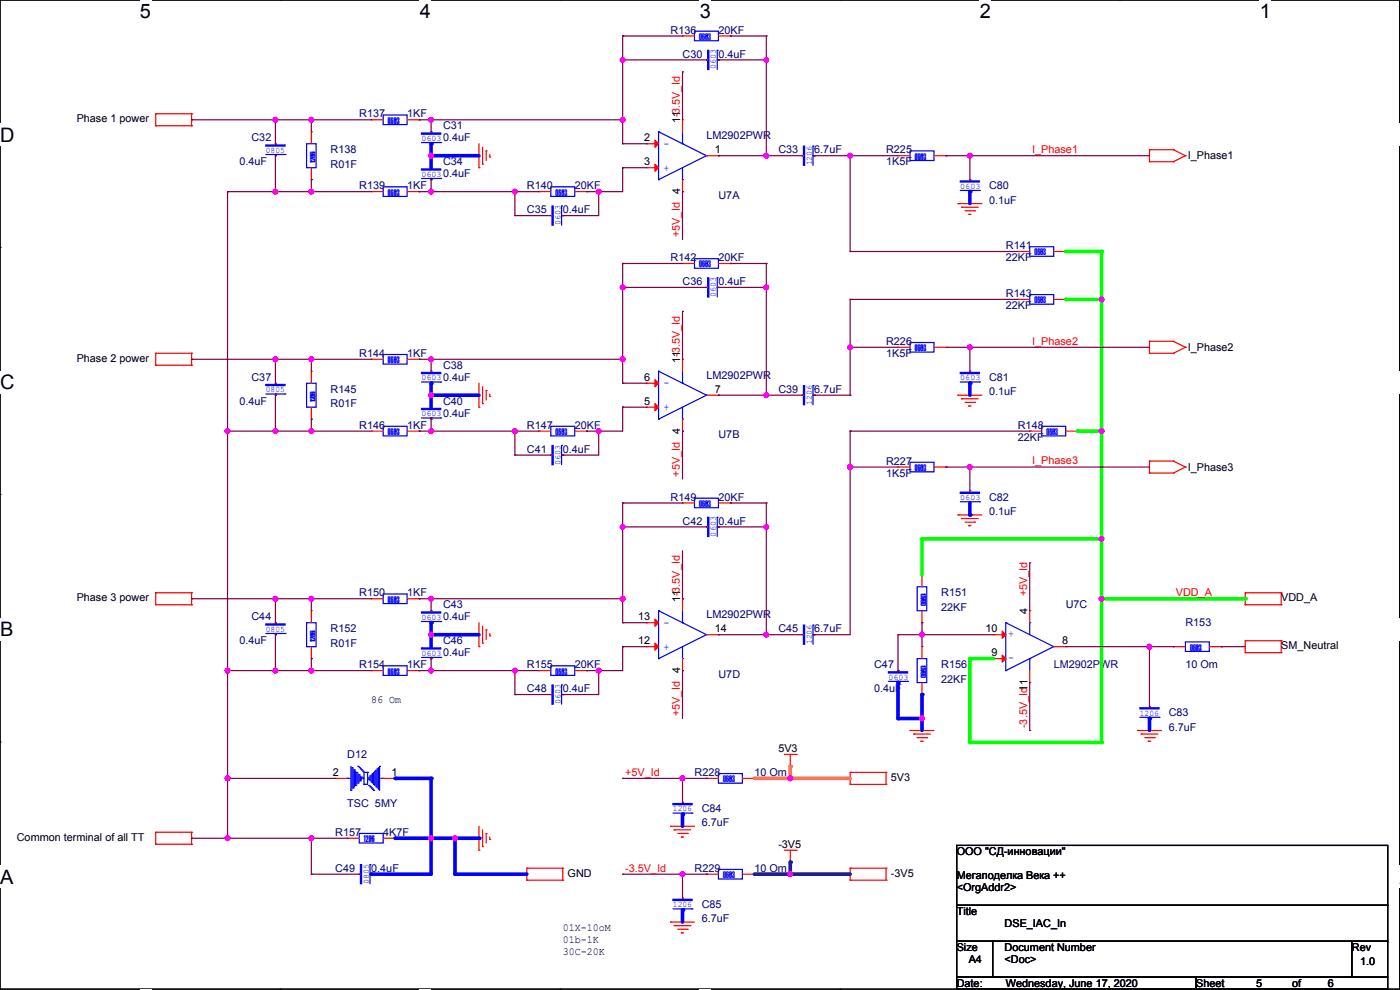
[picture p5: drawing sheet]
<svg xmlns="http://www.w3.org/2000/svg" width="297mm" height="210mm" viewBox="0 0 297 210" stroke-linecap="round" stroke-linejoin="round" font-family="sans-serif">
<path d="M0 0h296.9v209.8h-296.9z" fill="none" stroke="#000" stroke-width=".25"/>
<g fill="#fff">
<path d="M29.7 0h2.3v4.7h-2.3z"/>
<path d="M29.7 209.8h2.3v.2h-2.3z"/>
</g>
<path d="M59.4 0h.1M59.4 209.8h.1" fill="none" stroke="#000" stroke-width=".25"/>
<g fill="#fff">
<path d="M89.1 0h2.3v4.7h-2.3z"/>
<path d="M89.1 209.8h2.3v.2h-2.3z"/>
</g>
<path d="M118.8 0h.1M118.8 209.8h.1" fill="none" stroke="#000" stroke-width=".25"/>
<g fill="#fff">
<path d="M148.5 0h2.3v4.7h-2.3z"/>
<path d="M148.5 209.8h2.3v.2h-2.3z"/>
</g>
<path d="M178.2 0h.1M178.2 209.8h.1" fill="none" stroke="#000" stroke-width=".25"/>
<g fill="#fff">
<path d="M207.8 0h2.4v4.7h-2.4z"/>
<path d="M207.8 209.8h2.4v.2h-2.4z"/>
</g>
<path d="M237.5 0h.1M237.5 209.8h.1" fill="none" stroke="#000" stroke-width=".25"/>
<g fill="#fff">
<path d="M267.2 0h2.4v4.7h-2.4z"/>
<path d="M267.2 209.8h2.4v.2h-2.4z"/>
<path d="M0 26.2h3.1v4.8h-3.1z"/>
<path d="M296.9 26.2l.1 4.8z"/>
<path d="M0 78.7h3.1v4.7h-3.1z"/>
<path d="M296.9 78.7l.1 4.7z"/>
</g>
<path d="M0 52.5h.1M296.9 52.5h.1" fill="none" stroke="#000" stroke-width=".25"/>
<g fill="#fff">
<path d="M0 131.1h2.8v4.8h-2.8z"/>
<path d="M296.9 131.1l.1 4.8z"/>
</g>
<path d="M0 104.9h.1M296.9 104.9h.1" fill="none" stroke="#000" stroke-width=".25"/>
<g fill="#fff">
<path d="M0 183.6h2.8v4.7h-2.8z"/>
<path d="M296.9 183.6l.1 4.7z"/>
</g>
<path d="M0 157.4h.1M296.9 157.4h.1M203 179.3h91.4v12.7h-91.4zM203 192h91.4v7.7h-91.4zM203 199.7h7.6v7.6h-7.6zM210.6 199.7h76.2v7.6h-76.2zM286.8 199.7h7.6v7.6h-7.6zM203 207.3h50.8v2.5h-50.8zM253.8 207.3h40.6v2.5h-40.6z" fill="none" stroke="#000" stroke-width=".25"/>
<g fill="none" stroke="#f00" stroke-width=".25">
<path d="M144.8 7.6h.1M144.8 7.6h2.5M149.9 12.7h.1M152.4 12.7h.1M152.4 7.6h2.6M155 7.6h.1M33 26.7h.1M33 24.1h.1M33 24.1h7.7M33 26.7h7.7M33 24.1v2.6M40.7 24.1h.1"/>
<path d="M40.7 26.7h.1M40.7 24.1v2.6M58.4 30.5h.1M58.4 33h.1M66.1 28h.1M66.1 38.1h.1M66.1 28v2.5M66.1 35.6v2.5M78.8 25.4h.1M78.8 25.4h2.5M86.4 25.4h2.5M88.9 25.4h.1"/>
<path d="M91.5 28h.1M91.5 30.5h.1M91.5 35.6h.1M91.5 38.1h.1M101.6 35.6h.1M101.6 30.5v5.1M102.4 34.8h.1M102.4 31.3v3.5M103.1 32h.1M103.1 32v2M103.9 33.3h.1M103.9 32.8v.5"/>
<path d="M137.2 35.6h.1M137.2 30.5h.1M137.2 35.6h2.5M137.2 30.5h2.5M144.8 25.4h.1M144.8 25.4v2.6M144.8 38.1v2.6M149.9 33h2.5M152.4 33h.1M170.2 33h.1M172.7 33h.1M190.5 33h.1"/>
<path d="M190.5 33h2.6M198.1 33h2.6M200.7 33h.1M205.8 38.1h.1M243.9 34.3h.1M243.9 31.8h.1M243.9 31.8h5M243.9 34.3h5M243.9 31.8v2.5M248.9 31.8h.1M248.9 34.3h.1M248.9 31.8l2.6 1.2"/>
<path d="M251.5 33h.1M251.5 33l-2.6 1.3M78.8 40.7h.1M78.8 40.7h2.5M86.4 40.7h2.5M88.9 40.7h.1M114.3 40.7h.1M114.3 40.7h2.6M116.9 45.7h.1M119.4 45.7h.1M121.9 40.7h2.6M124.5 40.7h.1"/>
<path d="M144.8 55.9h.1M144.8 40.7h.1M144.8 55.9h2.5M152.4 55.9h2.6M155 55.9h.1M203.2 43.2h.1M203.2 43.2h5.1M204 44h.1M204 44h3.5M204.7 44.7h2.1M205.5 45.5h.1M205.5 45.5h.5"/>
<path d="M205.8 40.7h.1M206.8 44.7h.1M215.9 53.4h.1M215.9 53.4h2.6M223.5 53.4h2.6M226.1 53.4h.1M33 77.5h.1M33 74.9h.1M33 74.9v2.6M33 74.9h7.7M33 77.5h7.7M40.7 74.9h.1"/>
<path d="M40.7 77.5h.1M40.7 74.9v2.6M66.1 78.8h.1M66.1 78.8v2.5M78.8 76.2h.1M78.8 76.2h2.5M86.4 76.2h2.5M88.9 76.2h.1M91.5 78.8h.1M144.8 76.2h.1M144.8 76.2v2.6M149.9 61h.1"/>
<path d="M152.4 61h.1M190.5 73.7h.1M190.5 73.7h2.6M198.1 73.7h2.6M200.7 73.7h.1M205.8 78.8h.1M215.9 63.5h.1M215.9 63.5h2.6M223.5 63.5h2.6M226.1 63.5h.1M243.9 74.9h.1M243.9 72.4h.1"/>
<path d="M243.9 74.9h5M243.9 72.4v2.5M243.9 72.4h5M248.9 72.4h.1M248.9 74.9h.1M248.9 72.4l2.6 1.3M251.5 73.7h.1M251.5 73.7l-2.6 1.2M58.4 81.3h.1M58.4 83.8h.1M66.1 88.9h.1M66.1 86.4v2.5"/>
<path d="M78.8 91.5h.1M78.8 91.5h2.5M86.4 91.5h2.5M88.9 91.5h.1M91.5 81.3h.1M91.5 86.4h.1M91.5 88.9h.1M101.6 86.4h.1M101.6 81.3v5.1M102.4 85.6h.1M102.4 82.1v3.5M103.1 82.8h.1"/>
<path d="M103.1 82.8v2M103.9 84.1h.1M103.9 83.6v.5M114.3 91.5h.1M114.3 91.5h2.6M116.9 96.5h.1M119.4 96.5h.1M121.9 91.5h2.6M124.5 91.5h.1M137.2 86.4h.1M137.2 81.3h.1M137.2 86.4h2.5"/>
<path d="M137.2 81.3h2.5M144.8 91.5h.1M144.8 88.9v2.6M149.9 83.8h2.5M152.4 83.8h.1M170.2 83.8h.1M172.7 83.8h.1M190.5 99.1h.1M190.5 99.1h2.6M198.1 99.1h2.6M200.7 99.1h.1M203.2 83.8h.1"/>
<path d="M203.2 83.8h5.1M204 84.6h.1M204 84.6h3.5M204.7 85.4h2.1M205.5 86.1h.1M205.5 86.1h.5M205.8 81.3h.1M206.8 85.4h.1M218.5 91.5h.1M218.5 91.5h2.5M226.1 91.5h2.5M228.6 91.5h.1"/>
<path d="M243.9 97.8h.1M243.9 97.8v2.5M243.9 97.8h5M248.9 97.8h.1M248.9 97.8l2.6 1.3M251.5 99.1h.1M251.5 99.1l-2.6 1.2M144.8 106.7h.1M144.8 106.7h2.5M149.9 111.8h.1M152.4 111.8h.1M152.4 106.7h2.6"/>
<path d="M155 106.7h.1M203.2 109.2h.1M203.2 109.2h5.1M204 110h.1M204 110h3.5M204.7 110.8h2.1M205.5 111.5h.1M205.5 111.5h.5M205.8 104.2h.1M205.8 106.7h.1M206.8 110.8h.1M243.9 100.3h.1"/>
<path d="M243.9 100.3h5M248.9 100.3h.1M33 128.3h.1M33 125.7h.1M33 125.7v2.6M33 125.7h7.7M33 128.3h7.7M40.7 125.7h.1M40.7 128.3h.1M40.7 125.7v2.6M58.4 132.1h.1M58.4 134.6h.1"/>
<path d="M66.1 129.6h.1M66.1 139.7h.1M66.1 129.6v2.5M66.1 137.2v2.5M78.8 127h.1M78.8 127h2.5M86.4 127h2.5M88.9 127h.1M91.5 129.6h.1M91.5 132.1h.1M91.5 137.2h.1M91.5 139.7h.1"/>
<path d="M101.6 137.2h.1M101.6 132.1v5.1M102.4 136.4h.1M102.4 132.9v3.5M103.1 133.6h.1M103.1 133.6v2M103.9 134.9h.1M103.9 134.4v.5M137.2 137.2h.1M137.2 132.1h.1M137.2 137.2h2.5M137.2 132.1h2.5"/>
<path d="M144.8 127h.1M144.8 127v2.6M144.8 139.7v2.6M149.9 134.6h2.5M152.4 134.6h.1M170.2 134.6h.1M172.7 134.6h.1M195.6 121.9h.1M195.6 132.1h.1M195.6 137.2h.1M195.6 121.9v2.6M195.6 129.6v2.5"/>
<path d="M195.6 137.2v2.5M210.8 134.6h.1M210.8 139.7h.1M210.8 134.6h2.6M210.8 139.7h2.6M218.5 129.6h.1M218.5 129.6v2.5M223.5 137.2h2.6M226.1 137.2h.1M248.9 137.2h.1M248.9 137.2h2.6M256.6 137.2h2.5"/>
<path d="M259.1 137.2h.1M264.2 135.9h.1M264.2 138.4h.1M264.2 125.7h.1M264.2 128.3h.1M264.2 125.7h7.6M264.2 128.3h7.6M264.2 135.9h7.6M264.2 125.7v2.6M264.2 135.9v2.5M264.2 138.4h7.6M271.8 138.4h.1"/>
<path d="M271.8 135.9h.1M271.8 128.3h.1M271.8 125.7h.1M271.8 125.7v2.6M271.8 135.9v2.5M78.8 142.3h.1M78.8 142.3h2.5M86.4 142.3h2.5M88.9 142.3h.1M114.3 142.3h.1M114.3 142.3h2.6M116.9 147.3h.1"/>
<path d="M119.4 147.3h.1M121.9 142.3h2.6M124.5 142.3h.1M144.8 142.3h.1M190.5 142.3h.1M190.5 144.8h.1M193.1 155h.1M193.1 155h5M193.8 155.7h.1M193.8 155.7h3.6M194.6 156.5h2M195.3 157.2h.1"/>
<path d="M195.3 157.2h.5M195.6 147.3h.1M195.6 144.8v2.5M196.6 156.5h.1M218.5 144.8h.1M218.5 142.3v2.5M241.3 155h.1M241.3 155h5.1M242.1 155.7h.1M242.1 155.7h3.5M242.8 156.5h2.1M243.6 157.2h.1"/>
<path d="M243.6 157.2h.5M243.9 149.9h.1M243.9 152.4h.1M244.9 156.5h.1M33 179.1h.1M33 176.5h.1M33 176.5v2.6M33 176.5h7.7M33 179.1h7.7M40.7 176.5h.1M40.7 179.1h.1M40.7 176.5v2.6"/>
<path d="M71.1 165.1h.1M71.1 165.1h2.6M73.7 177.8h.1M73.7 177.8h2.5M81.3 165.1h2.5M81.3 177.8h2.5M83.8 177.8h.1M83.8 165.1h.1M101.6 175.3v5.1M102.4 179.6h.1M102.4 176v3.6M103.1 176.8h.1"/>
<path d="M103.1 176.8v2M103.9 178.1h.1M103.9 177.6v.5M142.3 175.3h.1M142.3 175.3h5M143 176h.1M143 176h3.6M143.8 176.8h2M144.5 177.6h.1M144.5 177.6h.5M144.8 170.2h.1M144.8 172.7h.1"/>
<path d="M145.8 176.8h.1M149.9 165.1h.1M149.9 165.1h2.5M157.5 165.1h2.5M160 165.1h.1M166.4 160h2.5M167.7 162.6h.1M167.7 160v2.6M168.9 160h.1M180.4 163.8h.1M180.4 166.4h.1M180.4 163.8v2.6"/>
<path d="M180.4 163.8h7.6M180.4 166.4h7.6M188 166.4h.1M188 163.8h.1M188 163.8v2.6M76.2 185.4h.1M78.8 185.4h.1M101.6 180.4h.1M111.8 184.2h.1M111.8 186.7h.1M111.8 184.2h7.6M111.8 186.7h7.6"/>
<path d="M111.8 184.2v2.5M119.4 186.7h.1M119.4 184.2h.1M119.4 184.2v2.5M142.3 195.6h.1M142.3 195.6h5M143 196.4h.1M143 196.4h3.6M143.8 197.1h2M144.5 197.9h.1M144.5 197.9h.5M144.8 190.5h.1"/>
<path d="M144.8 193.1h.1M145.8 197.1h.1M149.9 185.4h.1M149.9 185.4h2.5M157.5 185.4h2.5M160 185.4h.1M166.4 180.4h2.5M167.7 182.9h.1M167.7 180.4v2.5M168.9 180.4h.1M180.4 184.2h.1M180.4 186.7h.1"/>
<path d="M180.4 184.2h7.6M180.4 184.2v2.5M180.4 186.7h7.6M188 186.7h.1M188 184.2h.1M188 184.2v2.5"/>
</g>
<g fill="none" stroke="#00f" stroke-width=".25">
<path d="M147.3 6.6h5.1v2h-5.1zM149.9 7.6h.1M149.9 12.7h.2M150.1 10.7h.3v4h-.3zM150.1 12.7h.1M152.2 10.7h.1M152.2 12.7h.1M152.2 10.7v4M152.2 12.7h.2M56.4 30.7h4.1v.3h-4.1zM56.4 32.8h4.1M58.4 30.7h.1"/>
<path d="M58.4 32.8h.1M58.4 30.5v.2M58.4 32.8v.2M60.5 32.8h.1M65 30.5h2.1v5.1h-2.1zM66.1 33h.1M81.3 24.4h5.1v2h-5.1zM81.3 39.6h5.1v2.1h-5.1zM83.8 25.4h.1M89.4 28.2h4.1v.3h-4.1zM89.4 35.8h4.1v.3h-4.1zM89.4 30.2h4.1"/>
<path d="M89.4 37.9h4.1M91.5 28.2h.1M91.5 30.2h.1M91.5 35.8h.1M91.5 37.9h.1M91.5 28v.2M91.5 30.2v.3M91.5 35.6v.2M91.5 37.9v.2M93.5 30.2h.1M93.5 37.9h.1M116.9 39.6h5v2.1h-5z"/>
<path d="M139.7 38.1h.1M139.7 28h.1M139.7 28v10.1M139.7 28l10.2 5M144.8 38.1h.1M144.8 30.5h.1M144.8 28v2.5M144.8 35.6v2.5M149.9 33h.1M149.9 33l-10.2 5.1M170.2 33h.2M170.4 31h.3v4.1h-.3z"/>
<path d="M170.4 33h.1M172.5 31h.1M172.5 33h.1M172.5 31v4.1M172.5 33h.2M193.1 32h5v2h-5zM195.6 33h.1M203.7 38.4h4.1v.2h-4.1zM205.8 38.4h.1M205.8 38.1v.3M83.8 40.7h.1M116.9 45.7h.2"/>
<path d="M117.1 43.7h.3v4.1h-.3zM117.1 45.7h.1M119.1 43.7h.1M119.1 45.7h.1M119.1 45.7h.3M119.1 43.7v4.1M119.4 40.7h.1M147.3 54.9h5.1v2h-5.1zM149.9 55.9h.1M150.1 58.9h.3v4.1h-.3zM152.2 58.9h.1M152.2 58.9v4.1"/>
<path d="M203.7 40.4h4.1M205.8 40.4h.1M205.8 40.4v.3M207.8 40.4h.1M218.5 52.3h5v2.1h-5zM221 53.4h.1M81.3 75.2h5.1v2h-5.1zM83.8 76.2h.1M89.4 79h4.1v.3h-4.1zM91.5 79h.1M91.5 78.8v.2M139.7 78.8h.1"/>
<path d="M139.7 78.8v10.1M139.7 78.8l10.2 5M144.8 78.8v2.5M149.9 61h.2M150.1 61h.1M152.2 61h.1M152.2 61h.2M193.1 72.7h5v2h-5zM195.6 73.7h.1M203.7 79h4.1v.3h-4.1zM205.8 79h.1M205.8 78.8v.2"/>
<path d="M218.5 62.5h5v2h-5zM221 63.5h.1M56.4 81.5h4.1v.3h-4.1zM56.4 83.6h4.1M58.4 81.5h.1M58.4 83.6h.1M58.4 81.3v.2M58.4 83.6v.2M60.5 83.6h.1M65 81.3h2.1v5.1h-2.1zM66.1 83.8h.1M81.3 90.4h5.1v2.1h-5.1z"/>
<path d="M83.8 91.5h.1M89.4 86.6h4.1v.3h-4.1zM89.4 81h4.1M89.4 88.7h4.1M91.5 81h.1M91.5 86.6h.1M91.5 88.7h.1M91.5 81v.3M91.5 86.4v.2M91.5 88.7v.2M93.5 81h.1M93.5 88.7h.1"/>
<path d="M116.9 90.4h5v2.1h-5zM116.9 96.5h.2M117.1 94.5h.3v4.1h-.3zM117.1 96.5h.1M119.1 94.5h.1M119.1 96.5h.1M119.1 94.5v4.1M119.1 96.5h.3M119.4 91.5h.1M139.7 88.9h.1M144.8 88.9h.1M144.8 81.3h.1"/>
<path d="M144.8 86.4v2.5M149.9 83.8h.1M149.9 83.8l-10.2 5.1M170.2 83.8h.2M170.4 81.8h.3v4.1h-.3zM170.4 83.8h.1M172.5 81.8h.1M172.5 83.8h.1M172.5 81.8v4.1M172.5 83.8h.2M193.1 98.1h5v2h-5zM195.6 99.1h.1"/>
<path d="M203.7 81h4.1M205.8 81h.1M205.8 81v.3M207.8 81h.1M221 90.4h5.1v2.1h-5.1zM223.5 91.5h.1M147.3 105.7h5.1v2h-5.1zM149.9 106.7h.1M149.9 111.8h.2M150.1 109.7h.3v4.1h-.3zM150.1 111.8h.1M152.2 109.7h.1"/>
<path d="M152.2 111.8h.1M152.2 109.7v4.1M152.2 111.8h.2M203.7 104.4h4.1v.3h-4.1zM203.7 106.4h4.1M205.8 104.4h.1M205.8 106.4h.1M205.8 104.2v.2M205.8 106.4v.3M207.8 106.4h.1M56.4 132.3h4.1v.3h-4.1zM56.4 134.4h4.1"/>
<path d="M58.4 132.3h.1M58.4 134.4h.1M58.4 132.1v.2M58.4 134.4v.2M60.5 134.4h.1M65 132.1h2.1v5.1h-2.1zM66.1 134.6h.1M81.3 126h5.1v2h-5.1zM83.8 127h.1M89.4 129.8h4.1v.3h-4.1zM89.4 137.4h4.1v.3h-4.1zM89.4 131.8h4.1"/>
<path d="M89.4 139.5h4.1M91.5 129.8h.1M91.5 131.8h.1M91.5 137.4h.1M91.5 139.5h.1M91.5 129.6v.2M91.5 131.8v.3M91.5 137.2v.2M91.5 139.5v.2M93.5 131.8h.1M93.5 139.5h.1M139.7 139.7h.1"/>
<path d="M139.7 129.6h.1M139.7 129.6v10.1M139.7 129.6l10.2 5M144.8 139.7h.1M144.8 132.1h.1M144.8 129.6v2.5M144.8 137.2v2.5M149.9 134.6h.1M149.9 134.6l-10.2 5.1M170.2 134.6h.2M170.4 132.6h.3v4.1h-.3zM170.4 134.6h.1"/>
<path d="M172.5 132.6h.1M172.5 134.6h.1M172.5 134.6h.2M172.5 132.6v4.1M194.6 124.5h2v5.1h-2zM194.6 139.7h2v5.1h-2zM195.6 127h.1M213.4 132.1h.1M213.4 132.1l10.1 5.1M213.4 132.1v10.2M218.5 132.1h.1M218.5 139.7h.1"/>
<path d="M218.5 132.1v2.5M218.5 139.7v2.6M223.5 137.2h.1M223.5 137.2l-10.1 5.1M251.5 136.2h5.1v2h-5.1zM254 137.2h.1M81.3 141.2h5.1v2.1h-5.1zM83.8 142.3h.1M116.9 141.2h5v2.1h-5zM116.9 147.3h.2M117.1 145.3h.3v4.1h-.3zM117.1 147.3h.1"/>
<path d="M119.1 145.3h.1M119.1 147.3h.1M119.1 145.3v4.1M119.1 147.3h.3M119.4 142.3h.1M188.5 142.5h4v.3h-4zM188.5 144.5h4M190.5 142.5h.1M190.5 144.5h.1M190.5 142.3v.2M190.5 144.5v.3M192.5 144.5h.1"/>
<path d="M195.6 142.3h.1M213.4 142.3h.1M241.8 150.1h4.1v.3h-4.1zM241.8 152.2h4.1M243.9 150.1h.1M243.9 152.2h.1M243.9 149.9v.2M243.9 152.2v.2M245.9 152.2h.1M73.7 165.1h.1M73.7 165.1h.5M74.4 167.7h.1"/>
<path d="M74.4 162.6v5.1M74.7 162.8h.1M74.7 162.8v4.6M74.9 167.1h.1M74.9 163.1v4M75.2 163.3h.1M75.2 163.3v3.6M75.4 166.6h.1M75.4 163.6v3M75.7 163.8h.1M75.7 163.8v2.6M76 166.1h.1"/>
<path d="M76 162.6h.1M76 164.1v2M76.2 176.8h5.1v2h-5.1zM76.2 164.3h.1M76.2 162.8h.1M76.2 164.3v1.6M76.5 165.6h.1M76.5 163.1h.1M76.5 164.6v1M76.7 164.9h.1M76.7 163.3h.1M76.7 164.9v.5"/>
<path d="M77 165.1h.1M77 163.6h.1M77.2 163.8h.1M77.2 166.4h.1M77.2 163.8h.8M77.2 163.8v2.6M77.2 166.4h.5M77.7 166.4h.1M78 163.8h.1M78 163.8v2.6M78.2 165.4h.1M78.2 166.6h.1"/>
<path d="M78.2 164.9v.5M78.5 164.6h.1M78.5 166.9h.1M78.5 164.6v1M78.8 177.8h.1M78.8 165.9h.1M78.8 167.1h.1M78.8 164.3v1.6M79 164.1h.1M79 167.4h.1M79 164.1v2M79.3 166.4h.1"/>
<path d="M79.3 167.7h.1M79.3 163.8v2.6M79.5 163.6h.1M79.5 163.6v3M79.8 166.9h.1M79.8 163.3v3.6M80 163.1h.1M80 163.1v4M80.3 167.4h.1M80.3 162.8v4.6M80.5 162.6h.1M80.5 162.6v5.1"/>
<path d="M80.8 165.1h.5M81.3 165.1h.1M142.8 170.4h4v.3h-4zM142.8 172.5h4M144.8 170.4h.1M144.8 172.5h.1M144.8 170.2v.2M144.8 172.5v.2M146.8 172.5h.1M152.4 164.1h5.1v2h-5.1zM155 165.1h.1M76.2 185.4h.3"/>
<path d="M76.5 183.4h.2v4.1h-.2zM76.5 185.4h.1M78.5 183.4h.1M78.5 185.4h.1M78.5 185.4h.3M78.5 183.4v4.1M142.8 190.8h4v.2h-4zM142.8 192.8h4M144.8 190.8h.1M144.8 192.8h.1M144.8 190.5v.3M144.8 192.8v.3"/>
<path d="M146.8 192.8h.1M152.4 184.4h5.1v2h-5.1zM155 185.4h.1"/>
</g>
<g fill="#f00" stroke="#f00" stroke-width=".25">
<path d="M138.9 85.6l.8 .8-.8 .7z"/>
<path d="M138.9 80.5l.8 .8-.8 .8z"/>
<path d="M212.6 133.9l.8 .7-.8 .8z"/>
<path d="M212.6 138.9l.8 .8-.8 .8z"/>
<path d="M138.9 34.8l.8 .8-.8 .7z"/>
<path d="M138.9 29.7l.8 .8-.8 .8z"/>
<path d="M138.9 136.4l.8 .8-.8 .7z"/>
<path d="M138.9 131.3l.8 .8-.8 .8z"/>
</g>
<path d="M40.7 177.8h.1M40.7 177.8h7.6M66.1 177.8h.1M66.1 177.8h7.6M66.1 177.8v7.6M66.1 185.4h.1M66.1 185.4h10.1" fill="none" stroke="#800040" stroke-width=".25"/>
<circle cx="66" cy="177.8" r=".5" fill="#f0f" stroke="#f0f" stroke-width=".25"/>
<path d="M83.8 177.8h7.7" fill="none" stroke="#00f" stroke-width=".76"/>
<circle cx="83.8" cy="177.8" r=".38" fill="#00f"/>
<path d="M91.5 177.8v7.6" fill="none" stroke="#00f" stroke-width=".76"/>
<circle cx="91.5" cy="177.8" r=".38" fill="#00f"/>
<circle cx="91.4" cy="177.8" r=".5" fill="#f0f" stroke="#f0f" stroke-width=".25"/>
<path d="M78.8 185.4h12.7" fill="none" stroke="#00f" stroke-width=".76"/>
<circle cx="78.8" cy="185.4" r=".38" fill="#00f"/>
<g fill="none" stroke="#800040" stroke-width=".25">
<path d="M40.7 25.4h.1M40.7 25.4h38.1M58.4 25.4h.1M58.4 33h.1M58.4 25.4v5.1M58.4 33v7.7M66.1 25.4h.1M66.1 38.1h.1M66.1 25.4v2.6M66.1 38.1v2.6M88.9 25.4h.1M88.9 25.4h2.6"/>
<path d="M91.5 25.4h.1M91.5 38.1h.1M91.5 38.1v2.6h-2.6M91.5 25.4v2.6M58.4 40.7h.1M58.4 40.7h20.4M66.1 40.7h.1M88.9 40.7h.1M40.7 76.2h.1M40.7 76.2h38.1M58.4 76.2h.1M58.4 76.2v5.1"/>
<path d="M66.1 76.2h.1M66.1 76.2v2.6M58.4 83.8h.1M58.4 91.5h.1M58.4 83.8v7.7M58.4 91.5h20.4M66.1 88.9h.1M66.1 91.5h.1M66.1 88.9v2.6M40.7 127h.1M40.7 127h38.1M58.4 127h.1"/>
<path d="M58.4 134.6h.1M58.4 127v5.1M58.4 134.6v7.7M66.1 127h.1M66.1 139.7h.1M66.1 127v2.6M66.1 139.7v2.6M58.4 142.3h.1M58.4 142.3h20.4M66.1 142.3h.1"/>
</g>
<g fill="#f0f" stroke="#f0f" stroke-width=".25">
<circle cx="58.4" cy="25.4" r=".5"/>
<circle cx="58.4" cy="76.2" r=".5"/>
<circle cx="58.4" cy="91.4" r=".5"/>
<circle cx="58.4" cy="127" r=".5"/>
<circle cx="58.4" cy="142.2" r=".5"/>
<circle cx="66" cy="142.2" r=".5"/>
<circle cx="66" cy="127" r=".5"/>
<circle cx="66" cy="91.4" r=".5"/>
<circle cx="66" cy="76.2" r=".5"/>
<circle cx="66" cy="40.6" r=".5"/>
<circle cx="66" cy="25.4" r=".5"/>
</g>
<path d="M91.5 30.5v2.5" fill="none" stroke="#00f" stroke-width=".76"/>
<circle cx="91.5" cy="30.5" r=".38" fill="#00f"/>
<path d="M88.9 76.2h.1M88.9 76.2h2.6M91.5 76.2h.1M91.5 76.2v2.6" fill="none" stroke="#800040" stroke-width=".25"/>
<circle cx="91.4" cy="76.2" r=".5" fill="#f0f" stroke="#f0f" stroke-width=".25"/>
<path d="M91.5 81.3v2.5" fill="none" stroke="#00f" stroke-width=".76"/>
<circle cx="91.5" cy="81.3" r=".38" fill="#00f"/>
<path d="M88.9 91.5h.1M91.5 88.9h.1M91.5 88.9v2.6h-2.6M91.5 127h.1M91.5 127v2.6" fill="none" stroke="#800040" stroke-width=".25"/>
<circle cx="91.4" cy="91.4" r=".5" fill="#f0f" stroke="#f0f" stroke-width=".25"/>
<path d="M91.5 132.1v2.5" fill="none" stroke="#00f" stroke-width=".76"/>
<circle cx="91.5" cy="132.1" r=".38" fill="#00f"/>
<path d="M48.3 40.7h.1M48.3 40.7h10.1M48.3 40.7v124.4M48.3 91.5h.1M48.3 91.5h10.1M91.5 139.7h.1M91.5 139.7v2.6h-2.6M48.3 142.3h.1M48.3 142.3h10.1M88.9 142.3h.1M48.3 177.8h.1M48.3 177.8h17.8" fill="none" stroke="#800040" stroke-width=".25"/>
<g fill="#f0f" stroke="#f0f" stroke-width=".25">
<circle cx="91.4" cy="142.2" r=".5"/>
<circle cx="58.4" cy="40.6" r=".5"/>
<circle cx="48.3" cy="142.2" r=".5"/>
<circle cx="48.3" cy="91.4" r=".5"/>
<circle cx="48.3" cy="165.1" r=".5"/>
</g>
<path d="M91.5 177.8h5" fill="none" stroke="#00f" stroke-width=".76"/>
<circle cx="96.5" cy="177.8" r=".38" fill="#00f"/>
<path d="M91.5 134.6h10.1" fill="none" stroke="#00f" stroke-width=".76"/>
<circle cx="91.5" cy="134.6" r=".38" fill="#00f"/>
<circle cx="91.4" cy="134.6" r=".5" fill="#f0f" stroke="#f0f" stroke-width=".25"/>
<path d="M91.5 134.6v2.6" fill="none" stroke="#00f" stroke-width=".76"/>
<circle cx="91.5" cy="134.6" r=".38" fill="#00f"/>
<path d="M91.5 83.8h10.1" fill="none" stroke="#00f" stroke-width=".76"/>
<circle cx="91.5" cy="83.8" r=".38" fill="#00f"/>
<path d="M91.5 83.8v2.6" fill="none" stroke="#00f" stroke-width=".76"/>
<circle cx="91.5" cy="83.8" r=".38" fill="#00f"/>
<circle cx="91.4" cy="83.8" r=".5" fill="#f0f" stroke="#f0f" stroke-width=".25"/>
<path d="M91.5 33h10.1" fill="none" stroke="#00f" stroke-width=".76"/>
<circle cx="91.5" cy="33" r=".38" fill="#00f"/>
<path d="M91.5 33v2.6" fill="none" stroke="#00f" stroke-width=".76"/>
<circle cx="91.5" cy="33" r=".38" fill="#00f"/>
<circle cx="91.4" cy="33" r=".5" fill="#f0f" stroke="#f0f" stroke-width=".25"/>
<path d="M205.8 139.7h5" fill="none" stroke="#0f0" stroke-width=".76"/>
<circle cx="205.8" cy="139.7" r=".38" fill="#0f0"/>
<path d="M205.8 139.7v17.8" fill="none" stroke="#0f0" stroke-width=".76"/>
<circle cx="205.8" cy="139.7" r=".38" fill="#0f0"/>
<path d="M205.8 157.5h27.9" fill="none" stroke="#0f0" stroke-width=".76"/>
<circle cx="205.8" cy="157.5" r=".38" fill="#0f0"/>
<path d="M233.7 127v30.5" fill="none" stroke="#0f0" stroke-width=".76"/>
<circle cx="233.7" cy="157.5" r=".38" fill="#0f0"/>
<circle cx="233.7" cy="127" r=".5" fill="#f0f" stroke="#f0f" stroke-width=".25"/>
<path d="M195.6 147.3v5.1" fill="none" stroke="#00f" stroke-width=".76"/>
<circle cx="195.6" cy="147.3" r=".38" fill="#00f"/>
<circle cx="195.6" cy="152.4" r=".5" fill="#f0f" stroke="#f0f" stroke-width=".25"/>
<path d="M190.5 144.8v7.6" fill="none" stroke="#00f" stroke-width=".76"/>
<circle cx="190.5" cy="144.8" r=".38" fill="#00f"/>
<path d="M190.5 152.4h5.1" fill="none" stroke="#00f" stroke-width=".76"/>
<circle cx="190.5" cy="152.4" r=".38" fill="#00f"/>
<path d="M195.6 152.4v2.6" fill="none" stroke="#00f" stroke-width=".76"/>
<circle cx="195.6" cy="152.4" r=".38" fill="#00f"/>
<g fill="none" stroke="#800040" stroke-width=".25">
<path d="M132.1 12.7h.1M132.1 7.6h.1M132.1 12.7h17.8M132.1 7.6v22.9M132.1 7.6h12.7M152.4 12.7h.1M152.4 12.7h10.2M155 7.6h.1M155 7.6h7.6M162.6 12.7h.1M162.6 7.6h.1M162.6 7.6v25.4"/>
<path d="M91.5 25.4h.1M91.5 25.4h40.6M132.1 30.5h.1M132.1 25.4h.1M132.1 35.6h.1M132.1 35.6v5.1h-7.6M132.1 30.5h5.1M132.1 35.6h5.1M152.4 33h.1M152.4 33h17.8M162.6 33h.1M91.5 40.7h.1"/>
<path d="M91.5 40.7h22.8M109.2 45.7h.1M109.2 40.7h.1M109.2 45.7h7.7M109.2 40.7v5M119.4 45.7h.1M124.5 40.7h.1M127 40.7h.1M127 40.7v5h-7.6M132.1 55.9h.1M132.1 55.9v25.4M132.1 55.9h12.7"/>
<path d="M155 55.9h.1M155 55.9h7.6M162.6 55.9h.1M162.6 55.9v27.9M91.5 76.2h.1M91.5 76.2h40.6M132.1 61h.1M132.1 76.2h.1M132.1 61h17.8M152.4 61h.1M152.4 61h10.2M162.6 61h.1"/>
<path d="M91.5 91.5h.1M91.5 91.5h22.8M109.2 91.5h.1M109.2 96.5h.1M109.2 91.5v5M109.2 96.5h7.7M119.4 96.5h.1M124.5 91.5h.1M127 91.5h.1M127 91.5v5h-7.6M132.1 81.3h.1M132.1 86.4h.1"/>
<path d="M132.1 86.4v5.1h-7.6M132.1 81.3h5.1M132.1 86.4h5.1M152.4 83.8h.1M152.4 83.8h17.8M162.6 83.8h.1M132.1 111.8h.1M132.1 106.7h.1M132.1 106.7v25.4M132.1 111.8h17.8M132.1 106.7h12.7M152.4 111.8h.1"/>
<path d="M152.4 111.8h10.2M155 106.7h.1M155 106.7h7.6M162.6 111.8h.1M162.6 106.7h.1M162.6 106.7v27.9M88.9 127h.1M88.9 127h43.2M91.5 127h.1M132.1 132.1h.1M132.1 127h.1M132.1 137.2h.1"/>
<path d="M132.1 137.2v5.1h-7.6M132.1 132.1h5.1M132.1 137.2h5.1M152.4 134.6h.1M152.4 134.6h17.8M162.6 134.6h.1M190.5 134.6h.1M190.5 134.6v7.7M190.5 134.6h20.3M195.6 134.6h.1M195.6 132.1h.1M195.6 132.1v5.1"/>
<path d="M91.5 142.3h.1M91.5 142.3h22.8M109.2 142.3h.1M109.2 147.3h.1M109.2 142.3v5M109.2 147.3h7.7M119.4 147.3h.1M124.5 142.3h.1M127 142.3h.1M127 142.3v5h-7.6M190.5 142.3h.1M48.3 165.1h.1"/>
<path d="M48.3 165.1h22.8M48.3 165.1v12.7"/>
</g>
<g fill="#f0f" stroke="#f0f" stroke-width=".25">
<circle cx="195.6" cy="134.6" r=".5"/>
<circle cx="132.1" cy="12.7" r=".5"/>
<circle cx="162.6" cy="33" r=".5"/>
<circle cx="162.6" cy="12.7" r=".5"/>
<circle cx="127" cy="40.6" r=".5"/>
<circle cx="109.2" cy="40.6" r=".5"/>
<circle cx="132.1" cy="25.4" r=".5"/>
<circle cx="91.4" cy="25.4" r=".5"/>
<circle cx="162.6" cy="83.8" r=".5"/>
<circle cx="162.6" cy="61" r=".5"/>
<circle cx="132.1" cy="61" r=".5"/>
<circle cx="132.1" cy="76.2" r=".5"/>
<circle cx="162.6" cy="134.6" r=".5"/>
<circle cx="162.6" cy="111.8" r=".5"/>
<circle cx="132.1" cy="111.8" r=".5"/>
<circle cx="132.1" cy="127" r=".5"/>
<circle cx="91.4" cy="127" r=".5"/>
<circle cx="127" cy="142.2" r=".5"/>
<circle cx="127" cy="91.4" r=".5"/>
<circle cx="109.2" cy="91.4" r=".5"/>
<circle cx="109.2" cy="142.2" r=".5"/>
<circle cx="91.4" cy="40.6" r=".5"/>
<circle cx="48.3" cy="177.8" r=".5"/>
</g>
<path d="M83.8 165.1h7.7" fill="none" stroke="#00f" stroke-width=".76"/>
<circle cx="83.8" cy="165.1" r=".38" fill="#00f"/>
<path d="M91.5 165.1v12.7" fill="none" stroke="#00f" stroke-width=".76"/>
<circle cx="91.5" cy="165.1" r=".38" fill="#00f"/>
<path d="M233.7 91.5v22.8" fill="none" stroke="#0f0" stroke-width=".76"/>
<circle cx="233.7" cy="91.5" r=".38" fill="#0f0"/>
<g fill="#f0f" stroke="#f0f" stroke-width=".25">
<circle cx="233.7" cy="114.3" r=".5"/>
<circle cx="233.7" cy="91.4" r=".5"/>
</g>
<path d="M228.6 91.5h5.1" fill="none" stroke="#0f0" stroke-width=".76"/>
<circle cx="228.6" cy="91.5" r=".38" fill="#0f0"/>
<path d="M233.7 63.5v28" fill="none" stroke="#0f0" stroke-width=".76"/>
<circle cx="233.7" cy="63.5" r=".38" fill="#0f0"/>
<circle cx="233.7" cy="63.5" r=".5" fill="#f0f" stroke="#f0f" stroke-width=".25"/>
<path d="M226.1 63.5h7.6" fill="none" stroke="#0f0" stroke-width=".76"/>
<circle cx="226.1" cy="63.5" r=".38" fill="#0f0"/>
<path d="M233.7 53.4v10.1" fill="none" stroke="#0f0" stroke-width=".76"/>
<circle cx="233.7" cy="53.4" r=".38" fill="#0f0"/>
<path d="M226.1 53.4h7.6" fill="none" stroke="#0f0" stroke-width=".76"/>
<circle cx="226.1" cy="53.4" r=".38" fill="#0f0"/>
<g fill="none" stroke="#800040" stroke-width=".25">
<path d="M172.7 33h.1M172.7 33h7.7M180.4 33h.1M180.4 33v20.4M180.4 53.4h.1M180.4 53.4h35.5M180.4 73.7h.1M180.4 63.5h.1M180.4 63.5v10.2M180.4 63.5h35.5M172.7 83.8h.1M172.7 83.8h7.7"/>
<path d="M180.4 91.5h.1M180.4 91.5h38.1M180.4 91.5v7.6M172.7 134.6h.1M172.7 134.6h7.7M259.1 137.2h.1M259.1 137.2h5.1"/>
</g>
<circle cx="180.3" cy="33" r=".5" fill="#f0f" stroke="#f0f" stroke-width=".25"/>
<path d="M195.6 114.3h38.1" fill="none" stroke="#0f0" stroke-width=".76"/>
<circle cx="195.6" cy="114.3" r=".38" fill="#0f0"/>
<path d="M195.6 114.3v7.6" fill="none" stroke="#0f0" stroke-width=".76"/>
<circle cx="195.6" cy="114.3" r=".38" fill="#0f0"/>
<path d="M167.7 182.9v2.5" fill="none" stroke="#0000a0" stroke-width=".76"/>
<circle cx="167.7" cy="182.9" r=".38" fill="#0000a0"/>
<circle cx="167.6" cy="185.4" r=".5" fill="#f0f" stroke="#f0f" stroke-width=".25"/>
<path d="M167.7 185.4h12.7" fill="none" stroke="#0000a0" stroke-width=".76"/>
<circle cx="167.7" cy="185.4" r=".38" fill="#0000a0"/>
<path d="M167.7 165.1h12.7" fill="none" stroke="#ff8000" stroke-width=".76"/>
<circle cx="167.7" cy="165.1" r=".38" fill="#ff8000"/>
<path d="M167.7 162.6v2.5" fill="none" stroke="#ff8000" stroke-width=".76"/>
<circle cx="167.7" cy="162.6" r=".38" fill="#ff8000"/>
<circle cx="167.6" cy="165.1" r=".5" fill="#f0f" stroke="#f0f" stroke-width=".25"/>
<path d="M96.5 185.4h15.3" fill="none" stroke="#00f" stroke-width=".76"/>
<circle cx="96.5" cy="185.4" r=".38" fill="#00f"/>
<path d="M96.5 177.8v7.6" fill="none" stroke="#00f" stroke-width=".76"/>
<circle cx="96.5" cy="177.8" r=".38" fill="#00f"/>
<circle cx="96.5" cy="177.8" r=".5" fill="#f0f" stroke="#f0f" stroke-width=".25"/>
<path d="M96.5 177.8h5.1" fill="none" stroke="#00f" stroke-width=".76"/>
<circle cx="101.6" cy="177.8" r=".38" fill="#00f"/>
<path d="M233.7 127h30.5" fill="none" stroke="#0f0" stroke-width=".76"/>
<circle cx="264.2" cy="127" r=".38" fill="#0f0"/>
<path d="M233.7 114.3v12.7" fill="none" stroke="#0f0" stroke-width=".76"/>
<circle cx="233.7" cy="114.3" r=".38" fill="#0f0"/>
<path d="M205.8 33h.1M205.8 33h38.1M205.8 73.7h.1M205.8 73.7h38.1M205.8 99.1h.1M205.8 99.1h38.1M226.1 137.2h17.8M243.9 137.2h.1" fill="none" stroke="#800040" stroke-width=".25"/>
<g fill="#f0f" stroke="#f0f" stroke-width=".25">
<circle cx="205.7" cy="33" r=".5"/>
<circle cx="205.7" cy="73.7" r=".5"/>
<circle cx="205.7" cy="99.1" r=".5"/>
</g>
<path d="M205.8 40.7v2.5" fill="none" stroke="#00f" stroke-width=".76"/>
<circle cx="205.8" cy="40.7" r=".38" fill="#00f"/>
<path d="M205.8 81.3v2.5" fill="none" stroke="#00f" stroke-width=".76"/>
<circle cx="205.8" cy="81.3" r=".38" fill="#00f"/>
<path d="M205.8 106.7v2.5" fill="none" stroke="#00f" stroke-width=".76"/>
<circle cx="205.8" cy="109.2" r=".38" fill="#00f"/>
<g fill="none" stroke="#800040" stroke-width=".25">
<path d="M180.4 33h.1M180.4 33h10.1M200.7 33h.1M200.7 33h5.1M205.8 33h.1M205.8 33v5.1M180.4 73.7h.1M180.4 73.7h10.1M180.4 73.7v10.1M200.7 73.7h5.1M205.8 73.7h.1M205.8 73.7v5.1"/>
<path d="M180.4 83.8h.1M180.4 99.1h.1M180.4 99.1v35.5M180.4 99.1h10.1M200.7 99.1h.1M200.7 99.1h5.1M205.8 99.1h.1M205.8 99.1v5.1"/>
</g>
<g fill="#f0f" stroke="#f0f" stroke-width=".25">
<circle cx="180.3" cy="73.7" r=".5"/>
<circle cx="180.3" cy="99.1" r=".5"/>
</g>
<path d="M243.9 152.4v2.6" fill="none" stroke="#00f" stroke-width=".76"/>
<circle cx="243.9" cy="152.4" r=".38" fill="#00f"/>
<path d="M243.9 137.2h.1M243.9 137.2v12.7M243.9 137.2h5M248.9 137.2h.1" fill="none" stroke="#800040" stroke-width=".25"/>
<circle cx="243.8" cy="137.2" r=".5" fill="#f0f" stroke="#f0f" stroke-width=".25"/>
<path d="M144.8 172.7v2.6" fill="none" stroke="#00f" stroke-width=".76"/>
<circle cx="144.8" cy="172.7" r=".38" fill="#00f"/>
<path d="M144.8 193.1v2.5" fill="none" stroke="#00f" stroke-width=".76"/>
<circle cx="144.8" cy="193.1" r=".38" fill="#00f"/>
<path d="M160 165.1h7.7" fill="none" stroke="#ff8000" stroke-width=".76"/>
<circle cx="167.7" cy="165.1" r=".38" fill="#ff8000"/>
<path d="M160 185.4h7.7" fill="none" stroke="#0000a0" stroke-width=".76"/>
<circle cx="167.7" cy="185.4" r=".38" fill="#0000a0"/>
<g fill="none" stroke="#800040" stroke-width=".25">
<path d="M144.8 15.3h.1M144.8 15.3v10.1M144.8 40.7h.1M144.8 40.7v10.1M144.8 66.1h.1M144.8 66.1v10.1M144.8 91.5h.1M144.8 91.5v10.1M144.8 116.9v10.1M218.5 119.4h.1M218.5 119.4v10.2M144.8 127h.1"/>
<path d="M144.8 142.3h.1M144.8 142.3v10.1M218.5 155h.1M218.5 144.8v10.2M132.1 165.1h.1M132.1 165.1h17.8M144.8 165.1h.1M144.8 165.1v5.1M149.9 165.1h.1M132.1 185.4h.1M132.1 185.4h17.8M144.8 185.4h.1"/>
<path d="M144.8 185.4v5.1M149.9 185.4h.1"/>
</g>
<g fill="#f0f" stroke="#f0f" stroke-width=".25">
<circle cx="144.8" cy="185.4" r=".5"/>
<circle cx="144.8" cy="165.1" r=".5"/>
<circle cx="66" cy="177.8" r=".5"/>
<circle cx="91.4" cy="177.8" r=".5"/>
<circle cx="58.4" cy="25.4" r=".5"/>
<circle cx="58.4" cy="76.2" r=".5"/>
<circle cx="58.4" cy="91.4" r=".5"/>
<circle cx="58.4" cy="127" r=".5"/>
<circle cx="58.4" cy="142.2" r=".5"/>
<circle cx="66" cy="142.2" r=".5"/>
<circle cx="66" cy="127" r=".5"/>
<circle cx="66" cy="91.4" r=".5"/>
<circle cx="66" cy="76.2" r=".5"/>
<circle cx="66" cy="40.6" r=".5"/>
<circle cx="66" cy="25.4" r=".5"/>
<circle cx="91.4" cy="76.2" r=".5"/>
<circle cx="91.4" cy="91.4" r=".5"/>
<circle cx="91.4" cy="142.2" r=".5"/>
<circle cx="58.4" cy="40.6" r=".5"/>
<circle cx="48.3" cy="142.2" r=".5"/>
<circle cx="48.3" cy="91.4" r=".5"/>
<circle cx="48.3" cy="165.1" r=".5"/>
<circle cx="91.4" cy="134.6" r=".5"/>
<circle cx="91.4" cy="83.8" r=".5"/>
<circle cx="91.4" cy="33" r=".5"/>
<circle cx="233.7" cy="127" r=".5"/>
<circle cx="195.6" cy="152.4" r=".5"/>
<circle cx="195.6" cy="134.6" r=".5"/>
<circle cx="132.1" cy="12.7" r=".5"/>
<circle cx="162.6" cy="33" r=".5"/>
<circle cx="162.6" cy="12.7" r=".5"/>
<circle cx="127" cy="40.6" r=".5"/>
<circle cx="109.2" cy="40.6" r=".5"/>
<circle cx="132.1" cy="25.4" r=".5"/>
<circle cx="91.4" cy="25.4" r=".5"/>
<circle cx="162.6" cy="83.8" r=".5"/>
<circle cx="162.6" cy="61" r=".5"/>
<circle cx="132.1" cy="61" r=".5"/>
<circle cx="132.1" cy="76.2" r=".5"/>
<circle cx="162.6" cy="134.6" r=".5"/>
<circle cx="162.6" cy="111.8" r=".5"/>
<circle cx="132.1" cy="111.8" r=".5"/>
<circle cx="132.1" cy="127" r=".5"/>
<circle cx="91.4" cy="127" r=".5"/>
<circle cx="127" cy="142.2" r=".5"/>
<circle cx="127" cy="91.4" r=".5"/>
<circle cx="109.2" cy="91.4" r=".5"/>
<circle cx="109.2" cy="142.2" r=".5"/>
<circle cx="91.4" cy="40.6" r=".5"/>
<circle cx="48.3" cy="177.8" r=".5"/>
<circle cx="233.7" cy="114.3" r=".5"/>
<circle cx="233.7" cy="91.4" r=".5"/>
<circle cx="233.7" cy="63.5" r=".5"/>
<circle cx="180.3" cy="33" r=".5"/>
<circle cx="167.6" cy="185.4" r=".5"/>
<circle cx="167.6" cy="165.1" r=".5"/>
<circle cx="96.5" cy="177.8" r=".5"/>
<circle cx="205.7" cy="33" r=".5"/>
<circle cx="205.7" cy="73.7" r=".5"/>
<circle cx="205.7" cy="99.1" r=".5"/>
<circle cx="180.3" cy="73.7" r=".5"/>
<circle cx="180.3" cy="99.1" r=".5"/>
<circle cx="243.8" cy="137.2" r=".5"/>
</g>
<g font-size="4.2">
<text x="29.7" y="3.8">5</text>
<text x="89.1" y="3.8">4</text>
<text x="148.5" y="3.8">3</text>
<text x="207.8" y="3.8">2</text>
<text x="267.2" y="3.8">1</text>
<text x="0" y="30.1">D</text>
<text x="0" y="82.5">C</text>
<text x="0" y="135">B</text>
<text x="0" y="187.4">A</text>
<text x="296.9" y="187.4">A</text>
</g>
<g font-size="2.3" fill="#000080">
<text x="142.3" y="7.1">R136</text>
<text x="152.4" y="7.1">20KF</text>
<text x="144.8" y="12.2">C30</text>
<text x="152.4" y="12.2">0.4uF</text>
<text x="76.2" y="24.9">R137</text>
<text x="86.4" y="24.9">1KF</text>
<text x="94" y="27.5">C31</text>
<text x="149.9" y="29.5">LM2902PWR</text>
<text x="50.8" y="35.1">0.4uF</text>
<text x="53.4" y="30">C32</text>
<text x="70.1" y="32.5">R138</text>
<text x="70.1" y="35.6">R01F</text>
<text x="94" y="30">0.4uF</text>
<text x="94" y="35.1">C34</text>
<text x="165.1" y="32.5">C33</text>
<text x="172.7" y="32.5">6.7uF</text>
<text x="188" y="32.5">R225</text>
<text x="188" y="35.1">1K5F</text>
<text x="76.2" y="40.2">R139</text>
<text x="86.4" y="40.2">1KF</text>
<text x="94" y="37.6">0.4uF</text>
<text x="111.8" y="40.2">R140</text>
<text x="121.9" y="40.2">20KF</text>
<text x="209.8" y="40.2">C80</text>
<text x="111.8" y="45.2">C35</text>
<text x="119.4" y="45.2">0.4uF</text>
<text x="152.4" y="42.2">U7A</text>
<text x="209.8" y="43.2">0.1uF</text>
<text x="213.4" y="52.9">R141</text>
<text x="142.3" y="55.4">R142</text>
<text x="152.4" y="55.4">20KF</text>
<text x="213.4" y="55.4">22KF</text>
<text x="144.8" y="60.5">C36</text>
<text x="152.4" y="60.5">0.4uF</text>
<text x="213.4" y="63">R143</text>
<text x="213.4" y="65.6">22KF</text>
<text x="76.2" y="75.7">R144</text>
<text x="86.4" y="75.7">1KF</text>
<text x="188" y="73.2">R226</text>
<text x="188" y="75.7">1K5F</text>
<text x="53.4" y="80.8">C37</text>
<text x="70.1" y="83.3">R145</text>
<text x="94" y="78.3">C38</text>
<text x="94" y="80.8">0.4uF</text>
<text x="149.9" y="80.3">LM2902PWR</text>
<text x="165.1" y="83.3">C39</text>
<text x="172.7" y="83.3">6.7uF</text>
<text x="209.8" y="80.8">C81</text>
<text x="209.8" y="83.9">0.1uF</text>
<text x="50.8" y="85.9">0.4uF</text>
<text x="70.1" y="86.4">R01F</text>
<text x="94" y="85.9">C40</text>
<text x="94" y="88.4">0.4uF</text>
<text x="76.2" y="91">R146</text>
<text x="86.4" y="91">1KF</text>
<text x="111.8" y="91">R147</text>
<text x="121.9" y="91">20KF</text>
<text x="152.4" y="93">U7B</text>
<text x="215.9" y="91">R148</text>
<text x="215.9" y="93.5">22KF</text>
<text x="111.8" y="96">C41</text>
<text x="119.4" y="96">0.4uF</text>
<text x="188" y="98.6">R227</text>
<text x="188" y="101.1">1K5F</text>
<text x="142.3" y="106.2">R149</text>
<text x="152.4" y="106.2">20KF</text>
<text x="209.8" y="106.2">C82</text>
<text x="144.8" y="111.3">C42</text>
<text x="152.4" y="111.3">0.4uF</text>
<text x="209.8" y="109.3">0.1uF</text>
<text x="53.4" y="131.6">C44</text>
<text x="76.2" y="126.5">R150</text>
<text x="86.4" y="126.5">1KF</text>
<text x="94" y="129.1">C43</text>
<text x="94" y="131.6">0.4uF</text>
<text x="149.9" y="131.1">LM2902PWR</text>
<text x="199.7" y="126.5">R151</text>
<text x="199.7" y="129.6">22KF</text>
<text x="226.1" y="129.1">U7C</text>
<text x="50.8" y="136.7">0.4uF</text>
<text x="70.1" y="134.1">R152</text>
<text x="70.1" y="137.2">R01F</text>
<text x="94" y="136.7">C46</text>
<text x="165.1" y="134.1">C45</text>
<text x="172.7" y="134.1">6.7uF</text>
<text x="251.5" y="132.9">R153</text>
<text x="76.2" y="141.8">R154</text>
<text x="86.4" y="141.8">1KF</text>
<text x="94" y="139.2">0.4uF</text>
<text x="111.8" y="141.8">R155</text>
<text x="121.9" y="141.8">20KF</text>
<text x="152.4" y="143.8">U7D</text>
<text x="185.4" y="141.8">C47</text>
<text x="199.7" y="141.8">R156</text>
<text x="223.5" y="141.8">LM2902PWR</text>
<text x="251.5" y="141.8">10 Om</text>
<text x="111.8" y="146.8">C48</text>
<text x="119.4" y="146.8">0.4uF</text>
<text x="185.4" y="146.8">0.4uF</text>
<text x="199.7" y="144.8">22KF</text>
<text x="247.9" y="151.9">C83</text>
<text x="247.9" y="155">6.7uF</text>
<text x="73.7" y="160.8">D12</text>
<text x="147.3" y="164.6">R228</text>
<text x="160" y="164.6">10 Om</text>
<text x="73.7" y="171.2">TSC 5MY</text>
<text x="148.9" y="172.2">C84</text>
<text x="71.1" y="177.3">R157</text>
<text x="81.3" y="177.3">4K7F</text>
<text x="148.9" y="175.3">6.7uF</text>
<text x="71.1" y="184.9">C49</text>
<text x="78.8" y="184.9">0.4uF</text>
<text x="147.3" y="184.9">R229</text>
<text x="160" y="184.9">10 Om</text>
<text x="148.9" y="192.6">C85</text>
<text x="148.9" y="195.6">6.7uF</text>
</g>
<g font-size="2.3">
<text x="16.3" y="25.9">Phase 1 power</text>
<text x="136.7" y="30">2</text>
<text x="144.3" y="26.2" transform="rotate(-90 144.3 26.2)">11</text>
<text x="136.7" y="35.1">3</text>
<text x="151.7" y="32.5">1</text>
<text x="252" y="33.8">I_Phase1</text>
<text x="144.3" y="41.2" transform="rotate(-90 144.3 41.2)">4</text>
<text x="16.3" y="76.7">Phase 2 power</text>
<text x="144.3" y="77" transform="rotate(-90 144.3 77)">11</text>
<text x="252" y="74.5">I_Phase2</text>
<text x="136.7" y="80.8">6</text>
<text x="151.7" y="83.3">7</text>
<text x="136.7" y="85.9">5</text>
<text x="144.3" y="92" transform="rotate(-90 144.3 92)">4</text>
<text x="252" y="99.9">I_Phase3</text>
<text x="16.3" y="127.5">Phase 3 power</text>
<text x="135.4" y="131.6">13</text>
<text x="144.3" y="127.8" transform="rotate(-90 144.3 127.8)">11</text>
<text x="217.9" y="130.3" transform="rotate(-90 217.9 130.3)">4</text>
<text x="271.8" y="127.5">VDD_A</text>
<text x="135.4" y="136.7">12</text>
<text x="151.7" y="134.1">14</text>
<text x="209" y="134.1">10</text>
<text x="225.3" y="136.7">8</text>
<text x="271.8" y="137.7">SM_Neutral</text>
<text x="144.3" y="142.8" transform="rotate(-90 144.3 142.8)">4</text>
<text x="210.3" y="139.2">9</text>
<text x="78.8" y="149.2">86 Om</text>
<text x="165.1" y="159.5">5V3</text>
<text x="70.6" y="164.6">2</text>
<text x="83.1" y="164.6">1</text>
<text x="189" y="165.6">5V3</text>
<text x="3.6" y="178.3">Common terminal of all TT</text>
<text x="165.1" y="179.9">-3V5</text>
<text x="120.4" y="186">GND</text>
<text x="189" y="186">-3V5</text>
<text x="203" y="181.4">ООО &quot;СД-инновации&quot;</text>
<text x="203" y="186.5">Мегаподелка Века ++</text>
<text x="203" y="189">&lt;OrgAddr2&gt;</text>
<text x="119.4" y="197.4">01X-10oM</text>
<text x="203" y="194.1">Title</text>
<text x="213.1" y="196.6">DSE_IAC_In</text>
<text x="119.4" y="200">01b-1K</text>
<text x="119.4" y="202.5">30C-20K</text>
<text x="203" y="201.7">Size</text>
<text x="213.1" y="201.7">Document Number</text>
<text x="286.8" y="201.7">Rev</text>
<text x="203" y="209.3">Date:</text>
<text x="205.5" y="204.2">A4</text>
<text x="213.1" y="204.2">&lt;Doc&gt;</text>
<text x="213.4" y="209.3">Wednesday, June 17, 2020</text>
<text x="253.8" y="209.3">Sheet</text>
<text x="266.5" y="209.3">5</text>
<text x="274.1" y="209.3">of</text>
<text x="281.7" y="209.3">6</text>
<text x="288.6" y="204.8">1.0</text>
</g>
<g font-size="2.3" fill="#00f">
<text x="142" y="29.9" transform="rotate(-180 142 29.9)">-</text>
<text x="142" y="34.9" transform="rotate(-180 142 34.9)">+</text>
<text x="142" y="80.7" transform="rotate(-180 142 80.7)">-</text>
<text x="142" y="85.7" transform="rotate(-180 142 85.7)">+</text>
<text x="142" y="131.5" transform="rotate(-180 142 131.5)">-</text>
<text x="142" y="136.5" transform="rotate(-180 142 136.5)">+</text>
<text x="213.9" y="135.2">+</text>
<text x="213.9" y="140.3">-</text>
</g>
<g font-size="2.3" fill="#f00">
<text x="144.2" y="24.9" transform="rotate(-90 144.2 24.9)">-3.5V_Id</text>
<text x="219" y="32.5">I_Phase1</text>
<text x="144.2" y="50.3" transform="rotate(-90 144.2 50.3)">+5V_Id</text>
<text x="144.2" y="75.7" transform="rotate(-90 144.2 75.7)">-3.5V_Id</text>
<text x="219" y="73.1">I_Phase2</text>
<text x="144.2" y="101.1" transform="rotate(-90 144.2 101.1)">+5V_Id</text>
<text x="219" y="98.5">I_Phase3</text>
<text x="144.2" y="126.5" transform="rotate(-90 144.2 126.5)">-3.5V_Id</text>
<text x="217.9" y="126.5" transform="rotate(-90 217.9 126.5)">+5V_Id</text>
<text x="249.5" y="126.4">VDD_A</text>
<text x="144.2" y="151.9" transform="rotate(-90 144.2 151.9)">+5V_Id</text>
<text x="217.9" y="154.4" transform="rotate(-90 217.9 154.4)">-3.5V_Id11</text>
<text x="132.6" y="164.5">+5V_Id</text>
<text x="132.6" y="184.9">-3.5V_Id</text>
</g>
<g font-size="2" fill="#00f">
<text x="148.3" y="8.5">0603</text>
<text x="82.3" y="26.3">0603</text>
<text x="194" y="33.9">0603</text>
<text x="82.3" y="41.5">0603</text>
<text x="117.9" y="41.5">0603</text>
<text x="148.3" y="56.7">0603</text>
<text x="219.4" y="54.2">0603</text>
<text x="219.4" y="64.4">0603</text>
<text x="82.3" y="77.1">0603</text>
<text x="194" y="74.5">0603</text>
<text x="82.3" y="92.3">0603</text>
<text x="117.9" y="92.3">0603</text>
<text x="222" y="92.3">0603</text>
<text x="194" y="99.9">0603</text>
<text x="148.3" y="107.5">0603</text>
<text x="82.3" y="127.9">0603</text>
<text x="82.3" y="143.1">0603</text>
<text x="117.9" y="143.1">0603</text>
<text x="252.5" y="138">0603</text>
<text x="153.4" y="166">0603</text>
<text x="77.2" y="178.7">1206</text>
<text x="153.4" y="186.3">0603</text>
</g>
<g font-size="1.8" fill="#00f">
<text x="151.9" y="14.7" transform="rotate(-90 151.9 14.7)">0603</text>
<text x="89.4" y="29.9">0603</text>
<text x="56.4" y="32.4">0805</text>
<text x="89.4" y="37.5">0603</text>
<text x="203.7" y="40">0603</text>
<text x="118.9" y="47.8" transform="rotate(-90 118.9 47.8)">0603</text>
<text x="151.9" y="63" transform="rotate(-90 151.9 63)">0603</text>
<text x="56.4" y="83.2">0805</text>
<text x="89.4" y="80.7">0603</text>
<text x="203.7" y="80.7">0603</text>
<text x="89.4" y="88.3">0603</text>
<text x="118.9" y="98.6" transform="rotate(-90 118.9 98.6)">0603</text>
<text x="203.7" y="106.1">0603</text>
<text x="151.9" y="113.8" transform="rotate(-90 151.9 113.8)">0603</text>
<text x="89.4" y="131.5">0603</text>
<text x="56.4" y="134">0805</text>
<text x="89.4" y="139.1">0603</text>
<text x="118.9" y="149.4" transform="rotate(-90 118.9 149.4)">0603</text>
<text x="188.5" y="144.2">0603</text>
<text x="241.8" y="151.8">1206</text>
<text x="142.8" y="172.1">1206</text>
<text x="142.8" y="192.4">1206</text>
</g>
<g font-size="1.7" fill="#00f">
<text x="172.2" y="35.1" transform="rotate(-90 172.2 35.1)">1206</text>
<text x="172.2" y="85.9" transform="rotate(-90 172.2 85.9)">1206</text>
<text x="172.2" y="136.7" transform="rotate(-90 172.2 136.7)">1206</text>
<text x="78.2" y="187.5" transform="rotate(-90 78.2 187.5)">0805</text>
</g>
<g font-size="1.6" fill="#00f">
<text x="66.9" y="34.6" transform="rotate(-90 66.9 34.6)">1206</text>
<text x="66.9" y="85.4" transform="rotate(-90 66.9 85.4)">1206</text>
<text x="196.5" y="128.5" transform="rotate(-90 196.5 128.5)">0603</text>
<text x="66.9" y="136.2" transform="rotate(-90 66.9 136.2)">1206</text>
<text x="196.5" y="143.8" transform="rotate(-90 196.5 143.8)">0603</text>
</g>
</svg>
